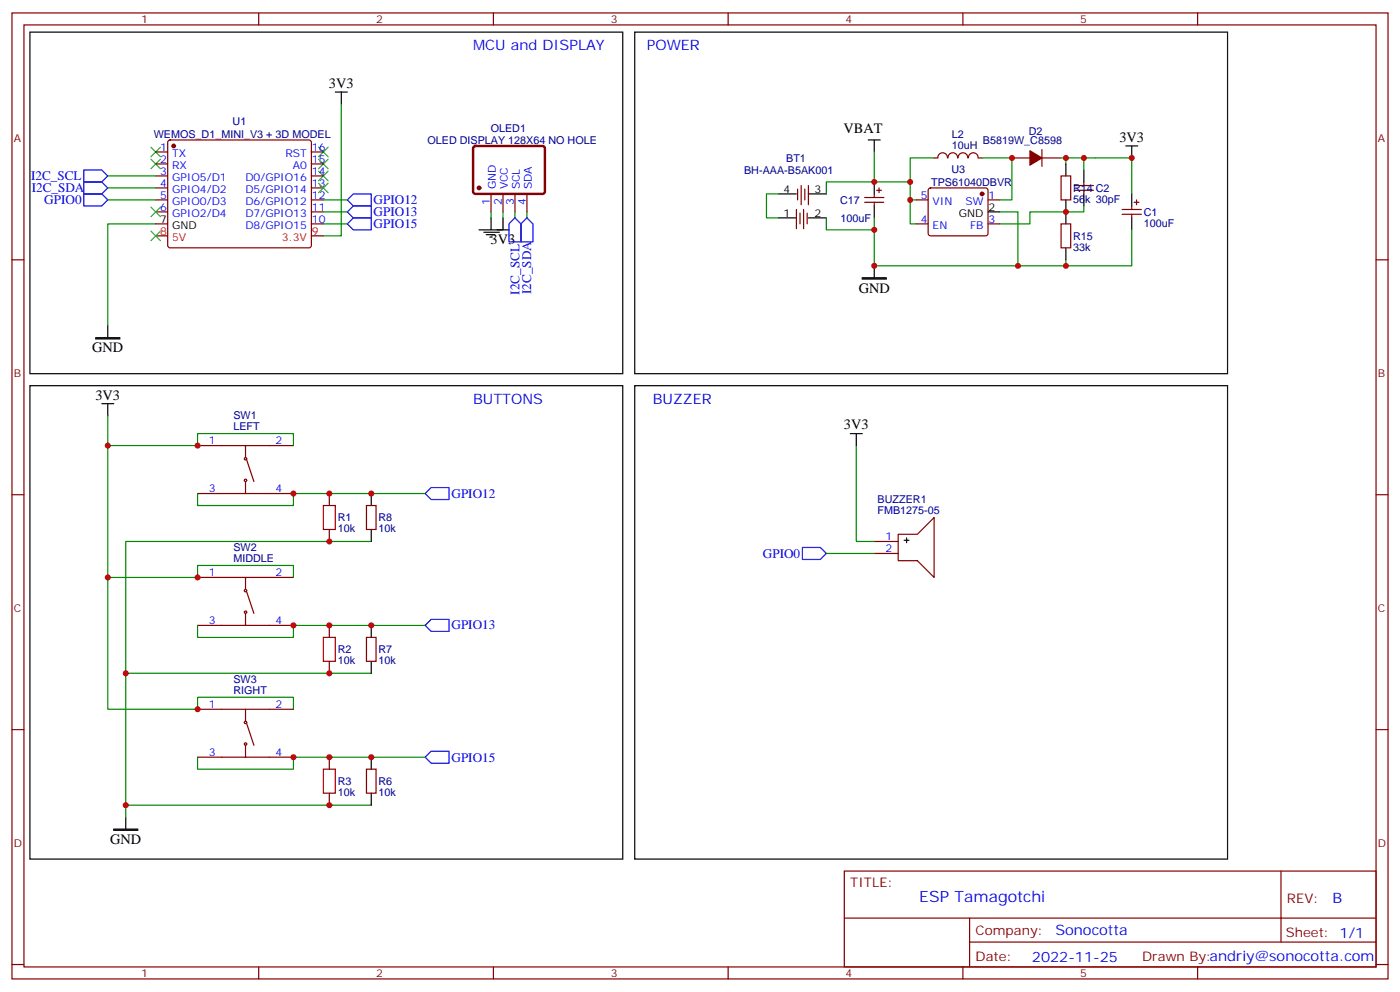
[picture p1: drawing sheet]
<svg xmlns="http://www.w3.org/2000/svg" width="412mm" height="292mm" viewBox="0 0 412 292" stroke-linecap="round" stroke-linejoin="round" font-family="sans-serif">
<g fill="none" stroke="#870000" stroke-width=".35">
<path d="M3.5 3.8h405.4v284.3h-405.4zM7.1 7.3h398.2v277.3h-398.2zM76.2 3.8v3.5M145.3 3.8v3.5M214.5 3.8v3.5M283.6 3.8v3.5M352.8 3.8v3.5M45.9 44.7h3.5M45.9 48.3h3.5M45.9 51.8h3.5M45.9 55.3h3.5M45.9 58.8h3.5"/>
<path d="M49.6 41.4l.5-.2h40.9l.5 .2 .2 .5v30.6l-.7 .5-41.2-.1-.4-.7v-30.3zM91.7 44.7h3.5M91.7 48.3h3.5M91.7 51.8h3.5M91.7 55.3h3.5M91.7 58.8h3.5M234.9 55.7v3.1M236 54.6v5.7M237.1 55.7v3.1M238.1 54.6v5.7M254.7 58.1h5.6M254.7 59.5h5.6"/>
<path d="M257.5 57.1v1M257.5 59.5v1.1M258.2 56h1.4M258.9 55.3v1.4M269.9 58.8h3.5M273.6 55.5l.5-.2h16.2l.5 .2 .2 .5v12.7l-.2 .5-.5 .2h-16.2l-.5-.2-.2-.5v-12.7zM279.1 46.5a1.41 1.41 0 0 0-1.4-1.5 1.41 1.41 0 0 0-1.4 1.5h-1.1M279.3 46.5a1.41 1.41 0 0 1 1.4-1.5 1.41 1.41 0 0 1 1.4 1.5M282.2 46.5a1.41 1.41 0 0 1 1.5-1.5 1.41 1.41 0 0 1 1.4 1.5M285.3 46.5a1.41 1.41 0 0 1 1.4-1.5 1.41 1.41 0 0 1 1.4 1.5M288.2 46.5h1.1M291 58.8h3.6"/>
<path d="M298.1 46.5h5.3M306.9 44v5M306.9 46.5h5.3M312.6 51.8h2.8v7h-2.8zM316.4 56h5.7M316.4 54.6h5.7M319.3 53.6v1M319.3 56v1.1M334.1 59.5h1.4M334.8 58.8v1.5M3.5 76.5h3.6M45.9 62.4h3.5"/>
<path d="M45.9 65.9h3.5M45.9 69.4h3.5M91.7 62.4h3.5M91.7 65.9h3.5M91.7 69.4h3.5M234.6 61.7v5.6M235.7 62.7v3.2M236.7 61.7v5.6M237.8 62.7v3.2M269.9 65.9h3.5M291 65.9h3.6M312.6 65.9h2.8v7.1h-2.8z"/>
<path d="M330.6 61.7h5.6M330.6 63.1h5.6M333.4 60.6v1.1M333.4 63.1v1M405.3 76.5h3.6M58.2 131.2h28.2M72.3 131.2v3.5M72.7 135.4l2.1 6.3M3.5 145.6h3.6M58.2 145.3h28.2M72.3 141.7v3.6M97 145.3v3.5"/>
<path d="M97 155.9v3.5M107.9 148.8h2.9v7.1h-2.9zM257.5 159.4h7.1M264.6 157.3h5.6l5-5v17.7l-5-5h-5.6zM405.3 145.6h3.6M58.2 170h28.2M72.3 170v3.5M72.7 174.2l2.1 6.4M257.5 162.9h7.1M58.2 184.1h28.2M72.3 180.6v3.5M97 184.1v3.5"/>
<path d="M97 194.7v3.5M107.9 187.6h2.9v7.1h-2.9zM3.5 214.8h3.6M58.2 208.8h28.2M72.3 208.8v3.5M72.3 219.4v3.5M72.7 213l2.1 6.4M405.3 214.8h3.6M58.2 222.9h28.2M97 222.9v3.5M97 233.5v3.5M107.9 226.4h2.9v7.1h-2.9z"/>
<path d="M248.7 256.4h156.6v28.2h-156.6zM377.3 256.4v20.9M248.7 270.2h156.5M285.6 277.3h119.6M285.6 270.2v14.2M3.5 283.9h3.6M76.2 284.6v3.5M145.3 284.6v3.5M214.5 284.6v3.5M283.6 284.6v3.5M352.8 284.6v3.5M405.3 283.9h3.6"/>
<circle cx="72.3" cy="135" r=".35"/>
<circle cx="72.3" cy="141.4" r=".35"/>
<circle cx="72.3" cy="173.8" r=".35"/>
<circle cx="72.3" cy="180.2" r=".35"/>
<circle cx="72.3" cy="219" r=".35"/>
<circle cx="72.3" cy="212.7" r=".35"/>
</g>
<g fill="none" stroke="#3c3" stroke-width=".35">
<path d="M44.4 43.3l2.9 2.8M44.4 46.8l2.9 2.9M47.3 43.3l-2.9 2.8M47.3 46.8l-2.9 2.9M93.8 50.4l2.9 2.8M93.8 46.8l2.9 2.9M93.8 43.3l2.9 2.8M93.8 53.9l2.9 2.8M96.7 50.4l-2.9 2.8M96.7 46.8l-2.9 2.9M96.7 43.3l-2.9 2.8M96.7 53.9l-2.9 2.8"/>
<path d="M44.4 61l2.9 2.8M44.4 68l2.9 2.8M47.3 61l-2.9 2.8M47.3 68l-2.9 2.8"/>
</g>
<g fill="none" stroke="#008700" stroke-width=".35">
<path d="M100.5 30.6v38.8h-5.3M31.7 51.8h14.2M31.7 55.3h14.2M31.7 58.8h14.2M95.2 58.8h7.1M229.3 57.1h-3.5v7h3.5M257.5 44.7v8.9h10.6v5.2h1.8M257.5 53.6h-14.1v3.5M268.1 58.8v7.1h1.8M275.2 46.5h-7.1v7.1M289.3 46.5h8.8v12.3h-3.5M312.2 46.5h21.2v10.6"/>
<path d="M314 46.5v1.8M319.3 46.5v3.5M45.9 65.9h-14.2v30M95.2 62.4h7.1M95.2 65.9h7.1M144.6 62.4v1.7M148.2 62.4v1.7M151.7 62.4v1.7M155.2 62.4v1.7M243.4 64.1v3.6h14.1M257.5 64.1v14.1h75.9v-10.5M294.6 62.4h5.3v15.8"/>
<path d="M314 76.5v1.7M319.3 60.6v1.8h-15.9v3.5h-8.8M31.7 122.3v8.9h26.5v-3.6h28.2v3.6M31.7 131.2v38.8h26.5v-3.6h28.2v3.6M252.2 131.2v28.2h5.3M58.2 145.3v3.5h28.2v-3.5h38.8M109.4 159.4h-72.4v81.1M31.7 170v38.8h26.5v-3.6h28.2v3.6M243.4 162.9h14.1M37 198.2h72.4M58.2 184.1v3.5h28.2v-3.5h38.8M37 237h72.4"/>
<path d="M58.2 222.9v3.5h28.2v-3.5h38.8"/>
</g>
<path d="M28.2 99.4h7.1v.4h-7.1zM254 81.8h7.1v.3h-7.1zM33.5 244.1h7.1v.3h-7.1z" fill="#000" stroke="#000" stroke-width=".35"/>
<g fill="none" stroke="#000" stroke-width=".35">
<path d="M8.8 9.5h174.6v100.5h-174.6zM187 9.5h174.6v100.5h-174.6zM98.8 27.1h3.5M100.5 27.1v3.5M229.3 57.1h5.3M238.1 57.1h5.3M255.8 41.2h3.5M257.5 41.2v3.5M257.5 53.6v3.5M314 48.3v3.5M314 58.8v7.1M319.3 50v3.6"/>
<path d="M319.3 57.1v3.5M331.6 43h3.5M333.4 43v3.5M333.4 57.1v3.5M141.1 67.7h8.8M142.5 68.4h4.6M143.2 69.1h2.5M144.3 69.8h.7M144.6 64.1v3.6M148.2 64.1v3.6M229.3 64.1h5.3M238.1 64.1h5.3"/>
<path d="M257.5 60.6v3.5M257.5 78.2v3.6M291 62.4h3.6M314 73v3.5M333.4 64.1v3.6M31.7 95.9v3.5M8.8 113.5h174.6v139.4h-174.6zM30 118.8h3.5M31.7 118.8v3.5M187 113.5h174.6v139.4h-174.6zM250.5 127.6h3.5M252.2 127.6v3.6"/>
<path d="M109.4 145.3v3.5M109.4 155.9v3.5M266.3 159h1.5M267.1 158.3v1.4M109.4 184.1v3.5M109.4 194.7v3.5M109.4 222.9v3.5M109.4 233.5v3.5M37 240.5v3.6"/>
</g>
<g fill="#870000" stroke="#870000" stroke-width=".35">
<path d="M303.4 44.4l3.5 2.1-3.5 2.1z"/>
<circle cx="51.2" cy="43" r=".53"/>
<circle cx="141.1" cy="55.3" r=".53"/>
<circle cx="289.3" cy="57.1" r=".53"/>
</g>
<path d="M24.7 50h5.3l1.7 1.8-1.7 1.8h-5.3zM24.7 53.6h5.3l1.7 1.7-1.7 1.8h-5.3zM24.7 57.1h5.3l1.7 1.7-1.7 1.8h-5.3zM102.3 58.8l1.8-1.7h5.3v3.5h-5.3zM102.3 62.4l1.8-1.8h5.3v3.5h-5.3zM102.3 65.9l1.8-1.8h5.3v3.6h-5.3zM151.7 64.1l1.8 1.8v5.3h-3.6v-5.3zM155.2 64.1l1.8 1.8v5.3h-3.5v-5.3zM125.2 145.3l1.8-1.8h5.3v3.5h-5.3zM236.4 161.1h5.3l1.7 1.8-1.7 1.8h-5.3zM125.2 184.1l1.8-1.8h5.3v3.5h-5.3zM125.2 222.9l1.8-1.8h5.3v3.5h-5.3z" fill="none" stroke="#00f" stroke-width=".35"/>
<path d="M95.2 148.8h3.6v7.1h-3.6zM95.2 187.6h3.6v7.1h-3.6zM95.2 226.4h3.6v7.1h-3.6z" fill="none" stroke="#a10000" stroke-width=".35"/>
<path d="M139.6 43.2l.5-.2h20l.4 .7-.1 12.9-.6 .5-20-.1-.5-.6v-12.7z" fill="none" stroke="#800000" stroke-width=".71"/>
<path d="M144.6 57.1v5.3M148.2 57.1v5.3M151.7 57.1v5.3M155.2 57.1v5.3" fill="none" stroke="#800000" stroke-width=".35"/>
<g fill="#c00">
<circle cx="31.8" cy="131.2" r=".88"/>
<circle cx="31.8" cy="170" r=".88"/>
<circle cx="58.2" cy="131.2" r=".88"/>
<circle cx="58.2" cy="170" r=".88"/>
<circle cx="58.2" cy="208.8" r=".88"/>
<circle cx="86.4" cy="145.3" r=".88"/>
<circle cx="86.4" cy="184.1" r=".88"/>
<circle cx="86.4" cy="222.9" r=".88"/>
<circle cx="97" cy="145.3" r=".88"/>
<circle cx="97" cy="184.1" r=".88"/>
<circle cx="97" cy="222.9" r=".88"/>
<circle cx="37" cy="198.2" r=".88"/>
<circle cx="37" cy="237" r=".88"/>
<circle cx="257.5" cy="78.2" r=".88"/>
<circle cx="257.5" cy="67.7" r=".88"/>
<circle cx="257.5" cy="53.6" r=".88"/>
<circle cx="299.9" cy="78.2" r=".88"/>
<circle cx="268.1" cy="58.8" r=".88"/>
<circle cx="268.1" cy="53.6" r=".88"/>
<circle cx="298.1" cy="46.5" r=".88"/>
<circle cx="314" cy="78.2" r=".88"/>
<circle cx="314" cy="46.5" r=".88"/>
<circle cx="314" cy="62.4" r=".88"/>
<circle cx="319.3" cy="46.5" r=".88"/>
<circle cx="109.4" cy="222.9" r=".88"/>
<circle cx="109.4" cy="184.1" r=".88"/>
<circle cx="109.4" cy="145.3" r=".88"/>
<circle cx="97" cy="159.4" r=".88"/>
<circle cx="97" cy="198.2" r=".88"/>
<circle cx="97" cy="237" r=".88"/>
<circle cx="333.4" cy="46.5" r=".88"/>
</g>
<text font-size="4.6" fill="#00f" x="270.8" y="265.4">ESP Tamagotchi</text>
<g font-size="4.2" fill="#00f">
<text x="139.3" y="14.7">MCU and DISPLAY</text>
<text x="190.5" y="14.7">POWER</text>
<text x="139.3" y="118.8">BUTTONS</text>
<text x="192.3" y="118.8">BUZZER</text>
<text x="392.5" y="265.7">B</text>
<text x="310.9" y="275.2">Sonocotta</text>
<text x="304" y="283">2022-11-25</text>
</g>
<g font-size="4.2">
<text x="96.9" y="25.9">3V3</text>
<text x="248.5" y="39.1">VBAT</text>
<text x="329.7" y="41.7">3V3</text>
<text x="144.5" y="71.8">3V3</text>
<text x="252.9" y="86.2">GND</text>
<text x="27.2" y="103.6">GND</text>
<text x="28.1" y="117.6">3V3</text>
<text x="248.6" y="126.4">3V3</text>
<text x="32.5" y="248.3">GND</text>
</g>
<g font-size="3.9" fill="#00f">
<text x="9.2" y="53.1">I2C_SCL</text>
<text x="9.3" y="56.6">I2C_SDA</text>
<text x="13" y="60.1">GPIO0</text>
<text x="110.1" y="60">GPIO12</text>
<text x="110.1" y="63.6">GPIO13</text>
<text x="110.1" y="67.1">GPIO15</text>
<text x="153" y="86.7" transform="rotate(-90 153 86.7)">I2C_SCL</text>
<text x="156.5" y="86.5" transform="rotate(-90 156.5 86.5)">I2C_SDA</text>
<text x="133" y="146.5">GPIO12</text>
<text x="224.7" y="164.2">GPIO0</text>
<text x="133" y="185.3">GPIO13</text>
<text x="133" y="224.3">GPIO15</text>
</g>
<g font-size="3.9" fill="#800">
<text x="250.5" y="261">TITLE:</text>
<text x="379.1" y="265.7">REV:</text>
<text x="287.4" y="275.2">Company:</text>
<text x="378.7" y="275.8">Sheet: 1/1</text>
<text x="287.4" y="282.9">Date:</text>
<text x="336.4" y="282.9">Drawn By:andriy@sonocotta.com</text>
</g>
<g font-size="3.2" fill="#800">
<text x="41.6" y="6.8">1</text>
<text x="110.8" y="6.8">2</text>
<text x="179.9" y="6.8">3</text>
<text x="249.1" y="6.8">4</text>
<text x="318.2" y="6.8">5</text>
<text x="4.1" y="41.9">A</text>
<text x="405.9" y="41.9">A</text>
<text x="4.1" y="111.1">B</text>
<text x="405.9" y="111.1">B</text>
<text x="4.1" y="180.2">C</text>
<text x="405.9" y="180.2">C</text>
<text x="4.1" y="249.3">D</text>
<text x="405.9" y="249.3">D</text>
<text x="41.6" y="287.6">1</text>
<text x="110.8" y="287.6">2</text>
<text x="179.9" y="287.6">3</text>
<text x="249.1" y="287.6">4</text>
<text x="318.2" y="287.6">5</text>
</g>
<g font-size="3.2" fill="#000080">
<text x="45.3" y="40.6">WEMOS_D1_MINI_V3 + 3D MODEL</text>
<text x="68.5" y="36.7">U1</text>
<text x="144.5" y="38.7">OLED1</text>
<text x="280.4" y="40.7">L2</text>
<text x="303.1" y="39.8">D2</text>
<text x="125.9" y="42.3">OLED DISPLAY 128X64 NO HOLE</text>
<text x="231.6" y="47.6">BT1</text>
<text x="280.4" y="43.9">10uH</text>
<text x="289.5" y="42.3">B5819W_C8598</text>
<text x="219.2" y="51.1">BH-AAA-B5AK001</text>
<text x="280.3" y="50.8">U3</text>
<text x="247.5" y="60">C17</text>
<text x="274.3" y="54.7">TPS61040DBVR</text>
<text x="316.1" y="59.7">56k 30pF</text>
<text x="316.1" y="56.5">R14 C2</text>
<text x="247.6" y="65.3">100uF</text>
<text x="336.9" y="63.5">C1</text>
<text x="316.1" y="70.6">R15</text>
<text x="336.9" y="66.7">100uF</text>
<text x="316.1" y="73.8">33k</text>
<text x="68.8" y="123.4">SW1</text>
<text x="68.8" y="126.6">LEFT</text>
<text x="258.5" y="148.1">BUZZER1</text>
<text x="99.5" y="153.4">R1</text>
<text x="111.5" y="153.5">R8</text>
<text x="258.5" y="151.3">FMB1275-05</text>
<text x="99.5" y="156.7">10k</text>
<text x="111.5" y="156.7">10k</text>
<text x="68.8" y="165.4">MIDDLE</text>
<text x="68.8" y="162.2">SW2</text>
<text x="99.5" y="195.5">10k</text>
<text x="99.5" y="192.2">R2</text>
<text x="111.5" y="195.5">10k</text>
<text x="111.5" y="192.3">R7</text>
<text x="68.8" y="201">SW3</text>
<text x="68.8" y="204.2">RIGHT</text>
<text x="99.5" y="231.1">R3</text>
<text x="111.5" y="231.1">R6</text>
<text x="99.5" y="234.3">10k</text>
<text x="111.5" y="234.3">10k</text>
</g>
<g font-size="3.2" fill="#00f">
<text x="47.2" y="44.4">1</text>
<text x="47.2" y="47.9">2</text>
<text x="50.7" y="46.1">TX</text>
<text x="84.1" y="46.1">RST</text>
<text x="91.9" y="47.9">15</text>
<text x="91.9" y="44.4">16</text>
<text x="47.2" y="51.4">3</text>
<text x="50.7" y="49.7">RX</text>
<text x="50.7" y="53.2">GPIO5/D1</text>
<text x="72.3" y="53.2">D0/GPIO16</text>
<text x="86.2" y="49.7">A0</text>
<text x="91.9" y="51.4">14</text>
<text x="47.2" y="55">4</text>
<text x="47.2" y="58.5">5</text>
<text x="50.7" y="56.7">GPIO4/D2</text>
<text x="72.3" y="56.7">D5/GPIO14</text>
<text x="91.9" y="58.5">12</text>
<text x="91.9" y="55">13</text>
<text x="146" y="55.8" transform="rotate(-90 146 55.8)">GND</text>
<text x="149.6" y="55.8" transform="rotate(-90 149.6 55.8)">VCC</text>
<text x="153.1" y="55.8" transform="rotate(-90 153.1 55.8)">SCL</text>
<text x="156.6" y="55.8" transform="rotate(-90 156.6 55.8)">SDA</text>
<text x="271.2" y="58.5">5</text>
<text x="291.2" y="58.5">1</text>
<text x="47.2" y="62">6</text>
<text x="50.7" y="60.3">GPIO0/D3</text>
<text x="50.7" y="63.8">GPIO2/D4</text>
<text x="72.3" y="63.8">D7/GPIO13</text>
<text x="72.3" y="60.3">D6/GPIO12</text>
<text x="91.9" y="65.5">10</text>
<text x="91.9" y="62">11</text>
<text x="144.3" y="60.3" transform="rotate(-90 144.3 60.3)">1</text>
<text x="147.8" y="60.3" transform="rotate(-90 147.8 60.3)">2</text>
<text x="151.3" y="60.3" transform="rotate(-90 151.3 60.3)">3</text>
<text x="154.9" y="60.3" transform="rotate(-90 154.9 60.3)">4</text>
<text x="271.2" y="65.5">4</text>
<text x="274.7" y="60.3">VIN</text>
<text x="284.4" y="60.3">SW</text>
<text x="291.2" y="65.5">3</text>
<text x="72.3" y="67.3">D8/GPIO15</text>
<text x="274.7" y="67.3">EN</text>
<text x="285.7" y="67.3">FB</text>
<text x="61.5" y="130.8">1</text>
<text x="81.1" y="130.8">2</text>
<text x="61.5" y="144.9">3</text>
<text x="81.1" y="144.9">4</text>
<text x="260.8" y="159">1</text>
<text x="260.8" y="162.6">2</text>
<text x="61.5" y="169.6">1</text>
<text x="81.1" y="169.6">2</text>
<text x="61.5" y="183.7">3</text>
<text x="81.1" y="183.7">4</text>
<text x="61.5" y="208.4">1</text>
<text x="81.1" y="208.4">2</text>
<text x="61.5" y="222.5">3</text>
<text x="81.1" y="222.5">4</text>
</g>
<g font-size="3.2">
<text x="230.8" y="56.7">4</text>
<text x="239.9" y="56.7">3</text>
<text x="47.2" y="65.5">7</text>
<text x="230.8" y="63.8">1</text>
<text x="239.9" y="63.8">2</text>
<text x="282.5" y="63.8">GND</text>
<text x="291.2" y="62">2</text>
<text x="50.7" y="67.3">GND</text>
</g>
<g font-size="3.2" fill="#f00">
<text x="47.2" y="69.1">8</text>
<text x="50.7" y="70.8">5V</text>
<text x="83.1" y="70.8">3.3V</text>
<text x="91.9" y="69.1">9</text>
</g>
</svg>
